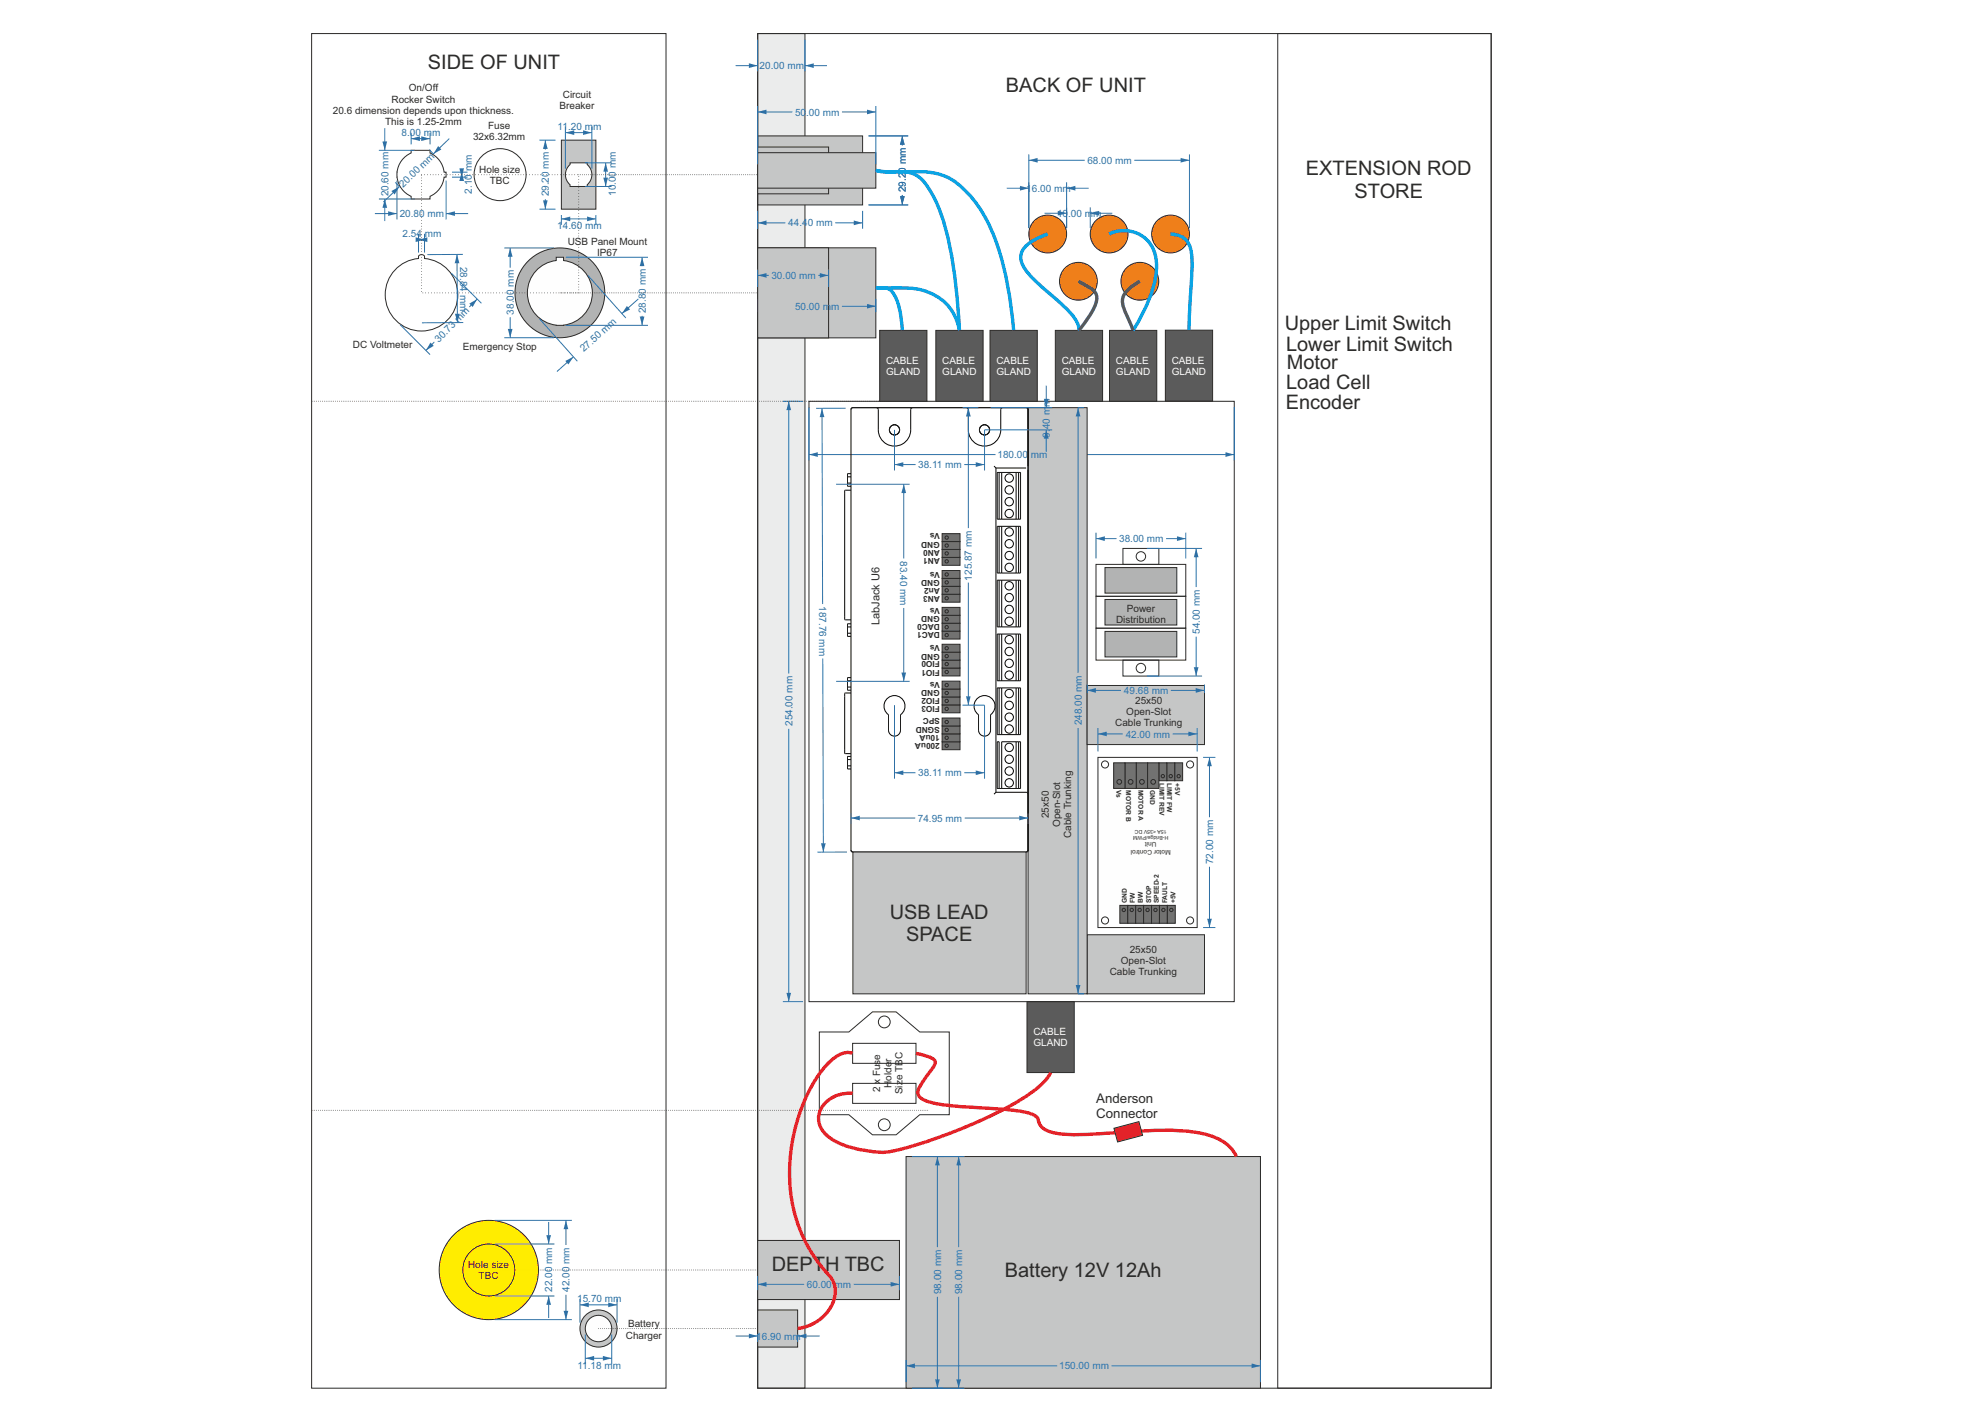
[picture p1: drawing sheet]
<svg xmlns="http://www.w3.org/2000/svg" width="841mm" height="594mm" viewBox="0 0 841 594" stroke-linecap="round" stroke-linejoin="round" font-family="sans-serif">
<g fill="#ef7f1a" stroke="#2b2a29" stroke-width=".42">
<circle cx="443.4" cy="99" r="8"/>
<circle cx="469.4" cy="99" r="8"/>
<circle cx="495.4" cy="99" r="8"/>
<circle cx="456.4" cy="119" r="8"/>
<circle cx="482.4" cy="119" r="8"/>
</g>
<path d="M435.4 77.1v19.4M451.4 77.1v19.4M451.4 79.6h9.4" fill="none" stroke="#2e72a9" stroke-width=".42"/>
<path d="M451.4 79.6l3.8-1v2z" fill="#2e72a9"/>
<path d="M426.1 79.6h9.3" fill="none" stroke="#2e72a9" stroke-width=".42"/>
<path d="M431.7 78.6l3.7 1-3.7 1z" fill="#2e72a9"/>
<path d="M435.4 65.3v31.2M480.1 67.8h23.3M503.4 65.3v31.2" fill="none" stroke="#2e72a9" stroke-width=".42"/>
<path d="M499.7 66.8l3.7 1-3.7 1z" fill="#2e72a9"/>
<path d="M435.4 67.8h23.7" fill="none" stroke="#2e72a9" stroke-width=".42"/>
<path d="M435.4 67.8l3.8-1v2z" fill="#2e72a9"/>
<path d="M451.4 87.7v8.8M461.4 87.7v8.8M461.4 90.2h9.4" fill="none" stroke="#2e72a9" stroke-width=".42"/>
<path d="M461.4 90.2l3.8-1v2z" fill="#2e72a9"/>
<path d="M442.1 90.2h9.3" fill="none" stroke="#2e72a9" stroke-width=".42"/>
<path d="M447.7 89.2l3.7 1-3.7 1z" fill="#2e72a9"/>
<path d="M320.7 14.2h20v573.1h-20z" fill-rule="evenodd" fill="#ebecec" stroke="#2b2a29" stroke-width=".42"/>
<g fill="#c5c6c6" stroke="#2b2a29" stroke-width=".42">
<path d="M320.7 57.5h44.4v29.2h-44.4z" fill-rule="evenodd"/>
<path d="M320.7 104.8h50v38.1h-50z" fill-rule="evenodd"/>
</g>
<path d="M320.7 14.2h310.4v573.1h-310.4z" fill="none" stroke="#2b2a29" stroke-width=".42"/>
<g fill="#c5c6c6" stroke="#2b2a29" stroke-width=".42">
<path d="M460.1 395.5h49.7v25h-49.7z" fill-rule="evenodd"/>
<circle cx="253.3" cy="562.1" r="7.9"/>
</g>
<path d="M342.4 169.8h180v254h-180z" fill="none" stroke="#2b2a29" stroke-width=".42"/>
<path d="M342.4 172.3v22.5M522.4 172.3v22.5M342.4 192.3h78.9" fill="none" stroke="#2e72a9" stroke-width=".42"/>
<path d="M342.4 192.3l3.7-1v2z" fill="#2e72a9"/>
<path d="M444.4 192.3h78" fill="none" stroke="#2e72a9" stroke-width=".42"/>
<path d="M518.7 191.3l3.7 1-3.7 1z" fill="#2e72a9"/>
<path d="M331.3 169.8h8.6M333.8 308.3v115.5M331.3 423.8h8.6" fill="none" stroke="#2e72a9" stroke-width=".42"/>
<path d="M332.8 420h2l-1 3.8z" fill="#2e72a9"/>
<path d="M333.8 169.8v115.2" fill="none" stroke="#2e72a9" stroke-width=".42"/>
<path d="M333.8 169.8l1 3.7h-2z" fill="#2e72a9"/>
<circle cx="206.9" cy="537.3" r="21" fill="#ffed00" stroke="#2b2a29" stroke-width=".42"/>
<path d="M464.7 320.4h42v72h-42z" fill-rule="evenodd" fill="#fefefe" stroke="#2b2a29" stroke-width=".42"/>
<g fill="#727271" stroke="#2b2a29" stroke-width=".42">
<path d="M474 383h3.3v7.6h-3.3z" fill-rule="evenodd"/>
<path d="M477.3 383h3.4v7.6h-3.4z" fill-rule="evenodd"/>
<path d="M480.7 383h3.3v7.6h-3.3z" fill-rule="evenodd"/>
<path d="M484 383h3.4v7.6h-3.4z" fill-rule="evenodd"/>
<path d="M487.4 383h3.3v7.6h-3.3z" fill-rule="evenodd"/>
<path d="M490.7 383h3.4v7.6h-3.4z" fill-rule="evenodd"/>
<path d="M494.1 383h3.3v7.6h-3.3z" fill-rule="evenodd"/>
<circle cx="475.6" cy="385" r=".71"/>
<circle cx="479" cy="385" r=".71"/>
<circle cx="482.4" cy="385" r=".71"/>
<circle cx="485.7" cy="385" r=".71"/>
<circle cx="489.1" cy="385" r=".71"/>
<circle cx="492.4" cy="385" r=".71"/>
<circle cx="495.8" cy="385" r=".71"/>
</g>
<g fill="none" stroke="#2b2a29" stroke-width=".42">
<circle cx="467.7" cy="323.4" r="1.5"/>
<circle cx="503.7" cy="323.4" r="1.5"/>
<circle cx="467.7" cy="389.4" r="1.5"/>
<circle cx="503.7" cy="389.4" r="1.5"/>
</g>
<g fill="#727271" stroke="#2b2a29" stroke-width=".42">
<path d="M497.2 322.7h3.4v7.6h-3.4z" fill-rule="evenodd"/>
<path d="M493.8 322.7h3.4v7.6h-3.4z" fill-rule="evenodd"/>
<path d="M490.5 322.7h3.3v7.6h-3.3z" fill-rule="evenodd"/>
<path d="M485.7 322.7h4.8v10.9h-4.8z" fill-rule="evenodd"/>
<path d="M480.9 322.7h4.8v10.9h-4.8z" fill-rule="evenodd"/>
<path d="M476.1 322.7h4.8v10.9h-4.8z" fill-rule="evenodd"/>
<path d="M471.3 322.7h4.8v10.9h-4.8z" fill-rule="evenodd"/>
<circle cx="498.9" cy="328.4" r=".71"/>
<circle cx="495.5" cy="328.4" r=".71"/>
<circle cx="492.2" cy="328.4" r=".71"/>
<circle cx="488.1" cy="330.8" r="1.01"/>
<circle cx="483.3" cy="330.8" r="1.01"/>
<circle cx="478.5" cy="330.8" r="1.01"/>
<circle cx="473.7" cy="330.8" r="1.01"/>
</g>
<g fill="#c5c6c6" stroke="#2b2a29" stroke-width=".42">
<path d="M435.1 172.5h25v248h-25z" fill-rule="evenodd"/>
<path d="M460.1 290h49.7v25h-49.7z" fill-rule="evenodd"/>
</g>
<path d="M509.2 320.4h5.2M511.9 366.7v25.7M509.2 392.4h5.2" fill="none" stroke="#2e72a9" stroke-width=".42"/>
<path d="M510.9 388.7h2l-1 3.7z" fill="#2e72a9"/>
<path d="M511.9 320.4v25.4" fill="none" stroke="#2e72a9" stroke-width=".42"/>
<path d="M511.9 320.4l1 3.8h-2z" fill="#2e72a9"/>
<path d="M464.7 308v9.9M496.3 310.5h10.4M506.7 308v9.9" fill="none" stroke="#2e72a9" stroke-width=".42"/>
<path d="M503 309.5l3.7 1-3.7 1z" fill="#2e72a9"/>
<path d="M464.7 310.5h10.5" fill="none" stroke="#2e72a9" stroke-width=".42"/>
<path d="M464.7 310.5l3.7-1v2z" fill="#2e72a9"/>
<path d="M456.3 172.5h2.5M456.3 308v112.5h2.5" fill="none" stroke="#2e72a9" stroke-width=".42"/>
<path d="M455.3 416.7h2l-1 3.8z" fill="#2e72a9"/>
<path d="M456.3 172.5v112.2" fill="none" stroke="#2e72a9" stroke-width=".42"/>
<path d="M456.3 172.5l1 3.7h-2z" fill="#2e72a9"/>
<path d="M460.1 289.6v3.6M495.6 292.1h14.2M509.8 289.6v3.6" fill="none" stroke="#2e72a9" stroke-width=".42"/>
<path d="M506.1 291.1l3.7 1-3.7 1z" fill="#2e72a9"/>
<path d="M460.1 292.1h14.4" fill="none" stroke="#2e72a9" stroke-width=".42"/>
<path d="M460.1 292.1l3.8-1v2z" fill="#2e72a9"/>
<g fill="none" stroke="#000" stroke-width=".42">
<path d="M360.4 172.7l.6-.2h73.3l.8 .5v186.7l-.6 .7-73.5 .1-.8-.6v-186.6zM370.9 172.5l.6 .2 .2 .6v8.6a6.9 6.9 0 0 0 6.9 6.8 6.9 6.9 0 0 0 6.9-6.8v-8.6l.2-.6 .6-.2M409 172.5l.6 .2 .2 .6v8.6a6.9 6.9 0 0 0 6.9 6.8 6.9 6.9 0 0 0 6.9-6.8v-8.6l.2-.6 .6-.2M420.7 197.2l.8 .8M421.5 198v137.2M421.5 198h12.8M422.1 199.9h9.9v19.7h-9.9zM422.9 199.9v19.7M424 199.9v19.7M430.1 199.9v19.7M431.1 199.9v19.7M358.7 204.4h1.5"/>
<path d="M358.7 201.7h1.5M360.2 207.4h-2.4l-.3 .2v54.4l.3 .2h2.4M360.2 200.4h-1.5v5.3h1.5M422.1 222.7h9.9v19.7h-9.9zM422.9 222.7v19.7M424 222.7v19.7M430.1 222.7v19.7M431.1 222.7v19.7M422.1 245.5h9.9v19.7h-9.9zM422.9 245.5v19.7M424 245.5v19.7M430.1 245.5v19.7"/>
<path d="M431.1 245.5v19.7M358.7 265.2h1.5M358.7 267.9h1.5M360.2 263.9h-1.5v5.3h1.5M422.1 268.3h9.9v19.7h-9.9zM422.9 268.3v19.7M424 268.3v19.7M430.1 268.3v19.7M431.1 268.3v19.7M358.7 288h1.5M358.7 290.7h1.5M360.2 293.2h-2.4l-.3 .2v25.2l.3 .2h2.4"/>
<path d="M360.2 286.7h-1.5v5.3h1.5M375.4 295.6a4.4 4.4 0 0 1 6.6 .3 4.4 4.4 0 0 1-.9 6.5v6.5a2.54 2.54 0 0 1-2.5 2.5 2.54 2.54 0 0 1-2.5-2.5v-6.5a4.4 4.4 0 0 1-.7-6.8zM413.6 295.6a4.4 4.4 0 0 1 6.5 .3 4.4 4.4 0 0 1-.9 6.5v6.5a2.54 2.54 0 0 1-2.5 2.5 2.54 2.54 0 0 1-2.5-2.5v-6.5a4.4 4.4 0 0 1-.6-6.8zM422.1 291h9.9v19.8h-9.9zM422.9 291v19.8M424 291v19.8M430.1 291v19.8M431.1 291v19.8M430.1 313.8v19.8M431.1 313.8v19.8M358.7 324h1.5M358.7 321.4h1.5"/>
<path d="M360.2 320h-1.5v5.3h1.5M421.5 335.2h12.8l.6 .2 .2 .6M421.5 335.2l-.8 .8M422.9 333.6v-19.8h-.8v19.8h9.9v-19.8h-8v19.8"/>
<circle cx="378.6" cy="181.9" r="2.16"/>
<circle cx="416.7" cy="181.9" r="2.16"/>
<circle cx="427.1" cy="212.3" r="1.78"/>
<circle cx="427.1" cy="217.3" r="1.78"/>
<circle cx="427.1" cy="202.3" r="1.78"/>
<circle cx="427.1" cy="207.3" r="1.78"/>
<circle cx="427.1" cy="235.1" r="1.78"/>
<circle cx="427.1" cy="225.1" r="1.78"/>
<circle cx="427.1" cy="230.1" r="1.78"/>
<circle cx="427.1" cy="247.8" r="1.78"/>
<circle cx="427.1" cy="240.1" r="1.78"/>
<circle cx="427.1" cy="257.8" r="1.78"/>
<circle cx="427.1" cy="252.8" r="1.78"/>
<circle cx="427.1" cy="275.6" r="1.78"/>
<circle cx="427.1" cy="262.8" r="1.78"/>
<circle cx="427.1" cy="270.6" r="1.78"/>
<circle cx="427.1" cy="293.4" r="1.78"/>
<circle cx="427.1" cy="285.6" r="1.78"/>
<circle cx="427.1" cy="280.6" r="1.78"/>
<circle cx="427.1" cy="298.4" r="1.78"/>
<circle cx="427.1" cy="316.2" r="1.78"/>
<circle cx="427.1" cy="308.4" r="1.78"/>
<circle cx="427.1" cy="303.4" r="1.78"/>
<circle cx="427.1" cy="326.2" r="1.78"/>
<circle cx="427.1" cy="331.2" r="1.78"/>
<circle cx="427.1" cy="321.2" r="1.78"/>
</g>
<g fill="#727271" stroke="#2b2a29" stroke-width=".42">
<path d="M398.7 313.8h7.6v3.4h-7.6z" fill-rule="evenodd"/>
<path d="M398.7 310.5h7.6v3.3h-7.6z" fill-rule="evenodd"/>
<path d="M398.7 307.1h7.6v3.4h-7.6z" fill-rule="evenodd"/>
<path d="M398.7 303.8h7.6v3.3h-7.6z" fill-rule="evenodd"/>
<path d="M398.7 298.2h7.6v3.4h-7.6z" fill-rule="evenodd"/>
<path d="M398.7 294.9h7.6v3.3h-7.6z" fill-rule="evenodd"/>
<path d="M398.7 291.5h7.6v3.4h-7.6z" fill-rule="evenodd"/>
<path d="M398.7 288.2h7.6v3.3h-7.6z" fill-rule="evenodd"/>
<path d="M398.7 282.6h7.6v3.4h-7.6z" fill-rule="evenodd"/>
<path d="M398.7 279.3h7.6v3.3h-7.6z" fill-rule="evenodd"/>
<path d="M398.7 275.9h7.6v3.4h-7.6z" fill-rule="evenodd"/>
<path d="M398.7 272.6h7.6v3.3h-7.6z" fill-rule="evenodd"/>
<path d="M398.7 267h7.6v3.4h-7.6z" fill-rule="evenodd"/>
<path d="M398.7 263.7h7.6v3.3h-7.6z" fill-rule="evenodd"/>
<path d="M398.7 260.3h7.6v3.4h-7.6z" fill-rule="evenodd"/>
<path d="M398.7 257h7.6v3.3h-7.6z" fill-rule="evenodd"/>
<path d="M398.7 251.4h7.6v3.4h-7.6z" fill-rule="evenodd"/>
<path d="M398.7 248.1h7.6v3.3h-7.6z" fill-rule="evenodd"/>
<path d="M398.7 244.7h7.6v3.4h-7.6z" fill-rule="evenodd"/>
<path d="M398.7 241.4h7.6v3.3h-7.6z" fill-rule="evenodd"/>
<path d="M398.7 235.8h7.6v3.4h-7.6z" fill-rule="evenodd"/>
<path d="M398.7 232.5h7.6v3.3h-7.6z" fill-rule="evenodd"/>
<path d="M398.7 229.1h7.6v3.4h-7.6z" fill-rule="evenodd"/>
<path d="M398.7 225.8h7.6v3.3h-7.6z" fill-rule="evenodd"/>
<circle cx="400.7" cy="315.5" r=".71"/>
<circle cx="400.7" cy="312.2" r=".71"/>
<circle cx="400.7" cy="308.8" r=".71"/>
<circle cx="400.7" cy="305.5" r=".71"/>
<circle cx="400.7" cy="299.9" r=".71"/>
<circle cx="400.7" cy="296.6" r=".71"/>
<circle cx="400.7" cy="293.2" r=".71"/>
<circle cx="400.7" cy="289.9" r=".71"/>
<circle cx="400.7" cy="284.3" r=".71"/>
<circle cx="400.7" cy="281" r=".71"/>
<circle cx="400.7" cy="277.6" r=".71"/>
<circle cx="400.7" cy="274.3" r=".71"/>
<circle cx="400.7" cy="268.7" r=".71"/>
<circle cx="400.7" cy="265.4" r=".71"/>
<circle cx="400.7" cy="262" r=".71"/>
<circle cx="400.7" cy="258.6" r=".71"/>
<circle cx="400.7" cy="253.1" r=".71"/>
<circle cx="400.7" cy="249.7" r=".71"/>
<circle cx="400.7" cy="246.4" r=".71"/>
<circle cx="400.7" cy="243" r=".71"/>
<circle cx="400.7" cy="237.5" r=".71"/>
<circle cx="400.7" cy="234.1" r=".71"/>
<circle cx="400.7" cy="230.8" r=".71"/>
<circle cx="400.7" cy="227.4" r=".71"/>
</g>
<path d="M361 360.5h73.3v60h-73.3z" fill-rule="evenodd" fill="#c5c6c6" stroke="#2b2a29" stroke-width=".42"/>
<path d="M360.2 344.2v4.4M408.3 346.1h26.8M435.1 344.2v4.4" fill="none" stroke="#2e72a9" stroke-width=".42"/>
<path d="M431.4 345.1l3.7 1-3.7 1z" fill="#2e72a9"/>
<path d="M360.2 346.1h27.2" fill="none" stroke="#2e72a9" stroke-width=".42"/>
<path d="M360.2 346.1l3.7-1v2z" fill="#2e72a9"/>
<path d="M347.9 172.7l.3 82.9M357.9 172.7l-12.5 .1M358.5 360.5h-12.5" fill="none" stroke="#2e72a9" stroke-width=".42"/>
<path d="M347.9 172.7l1 3.8h-2z" fill="#2e72a9"/>
<path d="M348.2 278.6l.3 81.9" fill="none" stroke="#2e72a9" stroke-width=".42"/>
<path d="M347.5 356.8h2l-1 3.7z" fill="#2e72a9"/>
<path d="M353.9 204.9h31.1M382.5 257.2v31.1M353.9 288.3h31.1" fill="none" stroke="#2e72a9" stroke-width=".42"/>
<path d="M381.5 284.5h2l-1 3.8z" fill="#2e72a9"/>
<path d="M382.5 204.9v31.4" fill="none" stroke="#2e72a9" stroke-width=".42"/>
<path d="M382.5 204.9l1 3.7h-2z" fill="#2e72a9"/>
<circle cx="206.9" cy="537.3" r="11" fill="none" stroke="#2b2a29" stroke-width=".42"/>
<path d="M232.2 517v9.3M209.4 526.3h25.3M209.4 548.3h25.3" fill="none" stroke="#2e72a9" stroke-width=".42"/>
<path d="M231.2 522.6h2l-1 3.7z" fill="#2e72a9"/>
<path d="M232.2 548.3v9.3" fill="none" stroke="#2e72a9" stroke-width=".42"/>
<path d="M232.2 548.3l1 3.7h-2z" fill="#2e72a9"/>
<path d="M209.4 516.3h32.6M239.5 516.3v10.4M209.4 558.3h32.6" fill="none" stroke="#2e72a9" stroke-width=".42"/>
<path d="M239.5 516.3l1 3.7h-2z" fill="#2e72a9"/>
<path d="M239.5 547.8v10.5" fill="none" stroke="#2e72a9" stroke-width=".42"/>
<path d="M238.5 554.6h2l-1 3.7z" fill="#2e72a9"/>
<g fill="none" stroke="#2b2a29" stroke-width=".42">
<path d="M174 63.6h8v1.1a10 10 0 0 1 6 8.1h.8v2.1h-.8a10 10 0 0 1-6 8.2v1.1h-8v-1.1a10 10 0 0 1-6-9.2 10 10 0 0 1 6-9.2z"/>
<circle cx="211.7" cy="73.9" r="11"/>
</g>
<path d="M168 76.4v16.5M188.8 76.4v16.5M188.8 90.4h9.3" fill="none" stroke="#2e72a9" stroke-width=".42"/>
<path d="M188.8 90.4l3.7-1v2z" fill="#2e72a9"/>
<path d="M158.7 90.4h9.3" fill="none" stroke="#2e72a9" stroke-width=".42"/>
<path d="M164.3 89.4l3.7 1-3.7 1z" fill="#2e72a9"/>
<path d="M162.9 54.3v9.3M160.4 63.6h15.1M160.4 84.2h15.1" fill="none" stroke="#2e72a9" stroke-width=".42"/>
<path d="M161.9 59.9h2l-1 3.7z" fill="#2e72a9"/>
<path d="M162.9 84.2v9.3" fill="none" stroke="#2e72a9" stroke-width=".42"/>
<path d="M162.9 84.2l1 3.7h-2z" fill="#2e72a9"/>
<path d="M174 56.2v4.9M174 58.7h8M182 56.2v4.9" fill="none" stroke="#2e72a9" stroke-width=".42"/>
<g fill="#2e72a9">
<path d="M174 58.7l3.7-1v2z"/>
<path d="M178.3 57.7l3.7 1-3.7 1z"/>
</g>
<path d="M191.3 74.9h6.6M191.3 72.8h6.6M195.4 72.8v2.1" fill="none" stroke="#2e72a9" stroke-width=".42"/>
<g fill="#2e72a9">
<path d="M195.4 72.8l1 3.8h-2z"/>
<path d="M194.4 71.2h2l-1 3.7z"/>
</g>
<path d="M190.2 58.6l-6.8 6.5M167.3 77.2l1.8 1.8M181.7 63.3l1.8 1.9" fill="none" stroke="#2e72a9" stroke-width=".42"/>
<path d="M185.4 61.8l1.4 1.4-3.4 1.9z" fill="#2e72a9"/>
<path d="M169 79l-6.7 6.4" fill="none" stroke="#2e72a9" stroke-width=".42"/>
<path d="M165.6 80.8l3.4-1.8-2 3.3z" fill="#2e72a9"/>
<path d="M237.6 59.3h14.6v29.2h-14.6z" fill-rule="evenodd" fill="#c5c6c6" stroke="#2b2a29" stroke-width=".42"/>
<path d="M241.3 68.9h7.2v.7a5.6 5.6 0 0 1 0 8.6v.7h-1.6h-5.6v-.7a5.6 5.6 0 0 1 0-8.6z" fill-rule="evenodd" fill="#fefefe" stroke="#2b2a29" stroke-width=".42"/>
<path d="M239.3 53.6v17.8M239.3 56.1h11.2M250.5 53.6v17.8" fill="none" stroke="#2e72a9" stroke-width=".42"/>
<g fill="#2e72a9">
<path d="M239.3 56.1l3.7-1v2z"/>
<path d="M246.8 55.1l3.7 1-3.7 1z"/>
</g>
<path d="M247.6 78.9h11.3M247.6 68.9h11.3M256.4 68.9v10" fill="none" stroke="#2e72a9" stroke-width=".42"/>
<g fill="#2e72a9">
<path d="M256.4 68.9l1 3.7h-2z"/>
<path d="M255.4 75.2h2l-1 3.7z"/>
</g>
<path d="M228.3 59.3h6.8M228.3 88.5h6.8M230.8 84.3v4.2" fill="none" stroke="#2e72a9" stroke-width=".42"/>
<path d="M229.8 84.8h2l-1 3.7z" fill="#2e72a9"/>
<path d="M230.8 59.3v4" fill="none" stroke="#2e72a9" stroke-width=".42"/>
<path d="M230.8 59.3l1 3.7h-2z" fill="#2e72a9"/>
<path d="M237.6 91v4.1M237.6 92.6h14.6M252.2 91v4.1" fill="none" stroke="#2e72a9" stroke-width=".42"/>
<g fill="#2e72a9">
<path d="M237.6 92.6l3.7-1v2z"/>
<path d="M248.5 91.6l3.7 1-3.7 1z"/>
</g>
<path d="M167.1 114.2a15.3 15.3 0 0 1 10-4.8v-.9a1.42 1.42 0 0 1 1.3-.8 1.42 1.42 0 0 1 1.3 .8v.9a15.4 15.4 0 0 1 13.4 19.9 15.4 15.4 0 0 1-22.4 8.7 15.4 15.4 0 0 1-3.6-23.8z" fill="none" stroke="#2b2a29" stroke-width=".42"/>
<path d="M191 115.6l12.8 12.7M169.3 137.3l12.7 12.7M202 126.5l-3.3 3.4" fill="none" stroke="#2e72a9" stroke-width=".42"/>
<path d="M198.6 128.5l3.4-2-1.9 3.4z" fill="#2e72a9"/>
<path d="M183.8 144.7l-3.5 3.6" fill="none" stroke="#2e72a9" stroke-width=".42"/>
<path d="M182.2 144.9l1.4 1.4-3.3 2z" fill="#2e72a9"/>
<path d="M177.1 98.9v8M179.7 98.9v8M177.1 101.4h2.6" fill="none" stroke="#2e72a9" stroke-width=".42"/>
<g fill="#2e72a9">
<path d="M177.1 101.4l3.8-1v2z"/>
<path d="M175.9 100.4l3.8 1-3.8 1z"/>
</g>
<path d="M193.4 107.6l.2 28.9M195.9 107.6l-15 .1M196.1 136.5l-17.5 .1" fill="none" stroke="#2e72a9" stroke-width=".42"/>
<g fill="#2e72a9">
<path d="M193.4 107.6l1 3.8h-2z"/>
<path d="M192.6 132.8l2-.1-1 3.8z"/>
</g>
<circle cx="237" cy="123.9" r="19" fill="#b2b3b3" stroke="#2b2a29" stroke-width=".42"/>
<path d="M227.2 114.2l2-1.7 2.3-1.2 3.9-1.1v-1.4h3.1v1.4a13.8 13.8 0 0 1 11.5 18.2 13.8 13.8 0 0 1-20.3 7.2 13.8 13.8 0 0 1-2.5-21.4z" fill-rule="evenodd" fill="#fefefe" stroke="#2b2a29" stroke-width=".42"/>
<path d="M239.5 108.8h34.8M239.5 137.6h34.8M271.8 133.6v4" fill="none" stroke="#2e72a9" stroke-width=".42"/>
<path d="M270.8 133.9h2l-1 3.7z" fill="#2e72a9"/>
<path d="M271.8 108.8v3.8" fill="none" stroke="#2e72a9" stroke-width=".42"/>
<path d="M271.8 108.8l1 3.8h-2z" fill="#2e72a9"/>
<path d="M248.9 116.6l16 17.9M228.4 134.9l16 17.9M242.7 151l-7 6.2" fill="none" stroke="#2e72a9" stroke-width=".42"/>
<path d="M239.2 152.7l3.5-1.7-2.1 3.2z" fill="#2e72a9"/>
<path d="M270.2 126.5l-7 6.2" fill="none" stroke="#2e72a9" stroke-width=".42"/>
<path d="M265.3 129.4l1.4 1.5-3.5 1.8z" fill="#2e72a9"/>
<path d="M213.4 104.9h21.1M215.9 134.2v8.7M213.4 142.9h21.1" fill="none" stroke="#2e72a9" stroke-width=".42"/>
<path d="M214.9 139.2h2l-1 3.7z" fill="#2e72a9"/>
<path d="M215.9 104.9v8.3" fill="none" stroke="#2e72a9" stroke-width=".42"/>
<path d="M215.9 104.9l1 3.7h-2z" fill="#2e72a9"/>
<path d="M463.9 238.8h38v13.5h-38zM463.9 252.3h38v13.5h-38zM463.9 265.8h38v13.5h-38z" fill="none" stroke="#2b2a29" stroke-width=".42"/>
<g fill="#b2b3b3" stroke="#2b2a29" stroke-width=".42">
<path d="M467.7 240.1h30.4v10.8h-30.4z" fill-rule="evenodd"/>
<path d="M467.7 253.6h30.4v10.8h-30.4z" fill-rule="evenodd"/>
<path d="M467.7 267.1h30.4v10.8h-30.4z" fill-rule="evenodd"/>
</g>
<g fill="none" stroke="#2b2a29" stroke-width=".42">
<path d="M475.3 232h15.2v6.8h-15.2zM475.3 279.3h15.2v6.7h-15.2z"/>
<circle cx="482.9" cy="235.4" r="2"/>
<circle cx="482.9" cy="282.7" r="2"/>
</g>
<path d="M485.4 232h23.4M506.3 232v16.4M485.4 286h23.4" fill="none" stroke="#2e72a9" stroke-width=".42"/>
<path d="M506.3 232l1 3.8h-2z" fill="#2e72a9"/>
<path d="M506.3 269.3v16.7" fill="none" stroke="#2e72a9" stroke-width=".42"/>
<path d="M505.3 282.3h2l-1 3.7z" fill="#2e72a9"/>
<path d="M463.9 225.4v10.9M463.9 227.9h8.7M501.9 225.4v10.9" fill="none" stroke="#2e72a9" stroke-width=".42"/>
<path d="M463.9 227.9l3.7-1v2z" fill="#2e72a9"/>
<path d="M493.5 227.9h8.4" fill="none" stroke="#2e72a9" stroke-width=".42"/>
<path d="M498.2 226.9l3.7 1-3.7 1z" fill="#2e72a9"/>
<path d="M378.6 181.9v17.2M408.2 196.6h8.5M416.7 181.9v17.2" fill="none" stroke="#2e72a9" stroke-width=".42"/>
<path d="M413 195.6l3.7 1-3.7 1z" fill="#2e72a9"/>
<path d="M378.6 196.6h8.9" fill="none" stroke="#2e72a9" stroke-width=".42"/>
<path d="M378.6 196.6l3.7-1v2z" fill="#2e72a9"/>
<path d="M419.2 172.5h26.1M442.8 163.1v9.4M416.7 181.9h28.6" fill="none" stroke="#2e72a9" stroke-width=".42"/>
<path d="M441.8 168.7h2l-1 3.8z" fill="#2e72a9"/>
<path d="M442.8 181.9v9.3" fill="none" stroke="#2e72a9" stroke-width=".42"/>
<path d="M442.8 181.9l1 3.7h-2z" fill="#2e72a9"/>
<path d="M378.6 298.3v31.1M416.7 298.3v31.1M408.2 326.9h8.5" fill="none" stroke="#2e72a9" stroke-width=".42"/>
<path d="M413 325.9l3.7 1-3.7 1z" fill="#2e72a9"/>
<path d="M378.6 326.9h8.9" fill="none" stroke="#2e72a9" stroke-width=".42"/>
<path d="M378.6 326.9l3.7-1v2z" fill="#2e72a9"/>
<path d="M407.4 172.5h6.8M409.9 172.5v50.9M407.4 298.3h9.3" fill="none" stroke="#2e72a9" stroke-width=".42"/>
<path d="M409.9 172.5l1 3.7h-2z" fill="#2e72a9"/>
<path d="M409.9 246.5v51.8" fill="none" stroke="#2e72a9" stroke-width=".42"/>
<path d="M408.9 294.6h2l-1 3.7z" fill="#2e72a9"/>
<path d="M383.5 489.3h150v98h-150z" fill-rule="evenodd" fill="#c5c6c6" stroke="#2b2a29" stroke-width=".42"/>
<path d="M383.5 575.4v9.4M470.5 577.9h63M533.5 575.4v9.4" fill="none" stroke="#2e72a9" stroke-width=".42"/>
<path d="M529.8 576.9l3.7 1-3.7 1z" fill="#2e72a9"/>
<path d="M383.5 577.9h63.9" fill="none" stroke="#2e72a9" stroke-width=".42"/>
<path d="M383.5 577.9l3.7-1v2z" fill="#2e72a9"/>
<path d="M386 489.3h13.3M396.8 489.3v38.4M386 587.3h13.3" fill="none" stroke="#2e72a9" stroke-width=".42"/>
<path d="M396.8 489.3l1 3.7h-2z" fill="#2e72a9"/>
<path d="M396.8 548.6v38.7" fill="none" stroke="#2e72a9" stroke-width=".42"/>
<path d="M395.8 583.6h2l-1 3.7z" fill="#2e72a9"/>
<path d="M178.4 73.9h66.5v50h-66.5z" fill="none" stroke="#2b2a29" stroke-width=".42" stroke-dasharray=".2 1" stroke-linecap="butt"/>
<g fill="none" stroke="#2b2a29" stroke-width=".42">
<path d="M346.8 436.6h12.5l10-8.5h10l10 8.5h12.5v35h-12.5l-10 8.5h-10l-10-8.5h-12.5zM360.9 441.4h26.8v8.5h-26.8zM360.9 458.3h26.8v8.5h-26.8z"/>
<circle cx="374.3" cy="432.4" r="2.5"/>
<circle cx="374.3" cy="475.9" r="2.5"/>
</g>
<circle cx="253.3" cy="562.1" r="5.6" fill="#fefefe" stroke="#2b2a29" stroke-width=".42"/>
<path d="M247.7 564.6v12.6M247.7 574.7h11.2M258.9 564.6v12.6" fill="none" stroke="#2e72a9" stroke-width=".42"/>
<g fill="#2e72a9">
<path d="M247.7 574.7l3.8-1v2z"/>
<path d="M255.2 573.7l3.7 1-3.7 1z"/>
</g>
<path d="M245.5 549.6v10M245.5 552.1h15.7M261.2 549.6v10" fill="none" stroke="#2e72a9" stroke-width=".42"/>
<g fill="#2e72a9">
<path d="M245.5 552.1l3.7-1v2z"/>
<path d="M257.4 551.1l3.8 1-3.8 1z"/>
</g>
<path d="M131.9 14.2h150v573.1h-150zM540.8 14.2h90.3v573.1h-90.3z" fill="none" stroke="#2b2a29" stroke-width=".42"/>
<path d="M244.9 73.9h75.8M237 123.9h83.7M392.8 169.8h-260.9M392.8 469.8h-260.9M206.9 537.3h113.8M253.3 562.1h67.4" fill="none" stroke="#2b2a29" stroke-width=".42" stroke-dasharray=".2 .6" stroke-linecap="butt"/>
<g fill="#c5c6c6" stroke="#2b2a29" stroke-width=".42">
<path d="M320.7 554.2h16.9v15.7h-16.9z" fill-rule="evenodd"/>
<path d="M320.7 524.8h60v25h-60z" fill-rule="evenodd"/>
</g>
<path d="M320.7 564.6v3.1M337.6 564.6v3.1M337.6 565.2h9.3" fill="none" stroke="#2e72a9" stroke-width=".42"/>
<path d="M337.6 565.2l3.7-1v2z" fill="#2e72a9"/>
<path d="M311.4 565.2h9.3" fill="none" stroke="#2e72a9" stroke-width=".42"/>
<path d="M317 564.2l3.7 1-3.7 1z" fill="#2e72a9"/>
<path d="M320.7 539.8v6.1M380.7 539.8v6.1M361.3 543.4h19.4" fill="none" stroke="#2e72a9" stroke-width=".42"/>
<path d="M377 542.4l3.7 1-3.7 1z" fill="#2e72a9"/>
<path d="M320.7 543.4h19.7" fill="none" stroke="#2e72a9" stroke-width=".42"/>
<path d="M320.7 543.4l3.7-1v2z" fill="#2e72a9"/>
<path d="M320.7 126.4v5.7M356.4 129.6h14.3M370.7 126.4v5.7" fill="none" stroke="#2e72a9" stroke-width=".42"/>
<path d="M367 128.6l3.7 1-3.7 1z" fill="#2e72a9"/>
<path d="M320.7 129.6h14.7" fill="none" stroke="#2e72a9" stroke-width=".42"/>
<path d="M320.7 129.6l3.7-1v2z" fill="#2e72a9"/>
<g fill="#c5c6c6" stroke="#2b2a29" stroke-width=".42">
<path d="M320.7 104.8h30v38.1h-30z" fill-rule="evenodd"/>
<path d="M320.7 62.2h30v19.8h-30z" fill-rule="evenodd"/>
</g>
<path d="M320.7 114v7.4M346.4 116.5h4.3M350.7 114v7.4" fill="none" stroke="#2e72a9" stroke-width=".42"/>
<path d="M347 115.5l3.7 1-3.7 1z" fill="#2e72a9"/>
<path d="M320.7 116.5h4.7" fill="none" stroke="#2e72a9" stroke-width=".42"/>
<path d="M320.7 116.5l3.7-1v2z" fill="#2e72a9"/>
<path d="M320.7 64.6h50v15h-50z" fill-rule="evenodd" fill="#c5c6c6" stroke="#2b2a29" stroke-width=".42"/>
<path d="M320.7 44.9v24.7M356.4 47.4h14.3M370.7 44.9v24.7" fill="none" stroke="#2e72a9" stroke-width=".42"/>
<path d="M367 46.4l3.7 1-3.7 1z" fill="#2e72a9"/>
<path d="M320.7 47.4h14.7" fill="none" stroke="#2e72a9" stroke-width=".42"/>
<path d="M320.7 47.4l3.7-1v2z" fill="#2e72a9"/>
<path d="M320.7 89.2v7.6M353.5 94.3h11.6M365.1 89.2v7.6" fill="none" stroke="#2e72a9" stroke-width=".42"/>
<path d="M361.4 93.3l3.7 1-3.7 1z" fill="#2e72a9"/>
<path d="M320.7 94.3h11.7" fill="none" stroke="#2e72a9" stroke-width=".42"/>
<path d="M320.7 94.3l3.7-1v2z" fill="#2e72a9"/>
<path d="M367.6 57.5h16.8M367.6 86.7h16.8M381.9 82.5v4.2" fill="none" stroke="#2e72a9" stroke-width=".42"/>
<path d="M380.9 83h2l-1 3.7z" fill="#2e72a9"/>
<path d="M381.9 57.5v4" fill="none" stroke="#2e72a9" stroke-width=".42"/>
<path d="M381.9 57.5l1 3.7h-2z" fill="#2e72a9"/>
<path d="M320.7 16.7v13.6M340.7 16.7v13.6M340.7 27.8h9.3" fill="none" stroke="#2e72a9" stroke-width=".42"/>
<path d="M340.7 27.8l3.7-1v2z" fill="#2e72a9"/>
<path d="M311.4 27.8h9.3" fill="none" stroke="#2e72a9" stroke-width=".42"/>
<path d="M317 26.8l3.7 1-3.7 1z" fill="#2e72a9"/>
<g fill="#5b5b5b" stroke="#2b2a29" stroke-width=".42">
<path d="M372.3 139.8h20v30h-20z" fill-rule="evenodd"/>
<path d="M396.1 139.8h20v30h-20z" fill-rule="evenodd"/>
<path d="M419 139.8h20v30h-20z" fill-rule="evenodd"/>
<path d="M446.7 139.8h20v30h-20z" fill-rule="evenodd"/>
<path d="M469.6 139.8h20v30h-20z" fill-rule="evenodd"/>
<path d="M493.2 139.7h20v30h-20z" fill-rule="evenodd"/>
<path d="M434.7 423.8h20v30h-20z" fill-rule="evenodd"/>
</g>
<path d="M367.6 57.5h16.8M367.6 86.7h16.8M381.9 82.5v4.2" fill="none" stroke="#2e72a9" stroke-width=".42"/>
<path d="M380.9 83h2l-1 3.7z" fill="#2e72a9"/>
<path d="M381.9 57.5v4" fill="none" stroke="#2e72a9" stroke-width=".42"/>
<path d="M381.9 57.5l1 3.7h-2z" fill="#2e72a9"/>
<path d="M443.4 99a21.4 21.4 0 0 0-10.1 6.1 6.8 6.8 0 0 0 .4 8.5 89 89 0 0 0 14.7 14.2l2 1.8a15.5 15.5 0 0 1 6.3 10.2M469.4 99a13.8 13.8 0 0 1 20.1 12.4 41.1 41.1 0 0 1-5.1 19.6l-4.8 8.8M495.4 99a8.3 8.3 0 0 1 8.9 8.2 157.1 157.1 0 0 1-.7 22.8l-.4 9.7M381.9 139.7a31.4 31.4 0 0 0-4.2-16.1 5.5 5.5 0 0 0-5.6-1.7l-1.4-.2 7.6 .1a30.6 30.6 0 0 1 19 4.1 20.5 20.5 0 0 1 8.8 13.8 183.8 183.8 0 0 0-7.9-49.4 40.3 40.3 0 0 0-8.9-15.2 15.4 15.4 0 0 0-11.9-2.4h-4.1l-2.6-.6a111 111 0 0 0 18.8 .5 24.7 24.7 0 0 1 19.4 8.4 66.3 66.3 0 0 1 15.8 31.3 177.4 177.4 0 0 1 4.3 27.4" fill="none" stroke="#00a0e3" stroke-width="1.4" stroke-linecap="butt"/>
<path d="M456.4 119a20.4 20.4 0 0 1 7.3 4.9 7.2 7.2 0 0 1-1 7.1l-2.4 3.9-3.6 4.9M482.4 119a12.6 12.6 0 0 0-7.3 7.7 21.5 21.5 0 0 0 3.2 9.8l1.3 3.3" fill="none" stroke="#393185" stroke-width="1.4" stroke-linecap="butt"/>
<path d="M395 489.3h13.3M405.8 489.3v38.4M395 587.3h13.3" fill="none" stroke="#2e72a9" stroke-width=".42"/>
<path d="M405.8 489.3l1 3.7h-2z" fill="#2e72a9"/>
<path d="M405.8 548.6v38.7" fill="none" stroke="#2e72a9" stroke-width=".42"/>
<path d="M404.8 583.6h2l-1 3.7z" fill="#2e72a9"/>
<path d="M360.9 445.6a8.3 8.3 0 0 0-8.2 2.3 56.3 56.3 0 0 0-15.8 28 68.1 68.1 0 0 0 6.3 53.5l3.5 5.2a21.7 21.7 0 0 1 6.4 8.8 15.1 15.1 0 0 1-8.2 16.3 19.3 19.3 0 0 1-7.3 2.4M387.7 445.6l5.4 1.5a3.2 3.2 0 0 1 2.7 2.5l-1 2.2a45.5 45.5 0 0 0-6.3 10 4 4 0 0 0 3.4 3.9 88.1 88.1 0 0 0 22.4 2.9 98.6 98.6 0 0 1 22.1 2.6 4.5 4.5 0 0 1 3.6 4.4 10.3 10.3 0 0 0 8.4 4.1 163.1 163.1 0 0 0 29.5-.9l4.9-.3a98 98 0 0 1 27 1.3 19.1 19.1 0 0 1 13.5 9.5M444.7 453.8a32.2 32.2 0 0 1-12.6 11.4 203.3 203.3 0 0 1-55.9 22.1 45.8 45.8 0 0 1-23.6-5 10 10 0 0 1-5.7-11.8 13.2 13.2 0 0 1 14-7.9" fill="none" stroke="#e31e24" stroke-width="1.4" stroke-linecap="butt"/>
<path d="M471.5 477.3l10.5-2.8 1.6 5.8-10.6 2.8z" fill-rule="evenodd" fill="#e31e24" stroke="#2b2a29" stroke-width=".42"/>
<g font-size="8.5" fill="#2b2a29">
<text x="181.1" y="29.2">SIDE OF UNIT</text>
<text x="425.8" y="38.7">BACK OF UNIT</text>
<text x="552.7" y="74.2">EXTENSION ROD</text>
<text x="573.3" y="83.7">STORE</text>
<text x="543.8" y="139.8">Upper Limit Switch</text>
<text x="544.3" y="148.5">Lower Limit Switch</text>
<text x="544.6" y="155.9">Motor</text>
<text x="544.3" y="164.6">Load Cell</text>
<text x="544.2" y="173">Encoder</text>
<text x="376.6" y="388.8">USB LEAD</text>
<text x="383.5" y="398.2">SPACE</text>
<text x="326.6" y="537.9">DEPTH TBC</text>
<text x="425.3" y="540.5">Battery 12V 12Ah</text>
</g>
<g font-size="5.6" fill="#2b2a29">
<text x="464" y="466.6">Anderson</text>
<text x="464" y="472.9">Connector</text>
</g>
<text font-size="4.7" fill="#2b2a29" x="372.3" y="264.6" transform="rotate(-90 372.3 264.6)">LabJack U6</text>
<g font-size="4.2" fill="#2e72a9">
<text x="321.5" y="29.3">20.00 mm</text>
<text x="336.5" y="48.9">50.00 mm</text>
<text x="170" y="57.4">8.00 mm</text>
<text x="236" y="54.8">11.20 mm</text>
<text x="460.2" y="69.3">68.00 mm</text>
<text x="164.4" y="83.1" transform="rotate(-90 164.4 83.1)">20.60 mm</text>
<text x="170.6" y="79.5" transform="rotate(-44 170.6 79.5)">20.00 mm</text>
<text x="199.7" y="81.9" transform="rotate(-90 199.7 81.9)">2.10 mm</text>
<text x="232.3" y="83.1" transform="rotate(-90 232.3 83.1)">29.20 mm</text>
<text x="260.7" y="82.9" transform="rotate(-90 260.7 82.9)">10.00 mm</text>
<text x="383.4" y="81.3" transform="rotate(-90 383.4 81.3)">29.20 mm</text>
<text x="434.4" y="81.2">16.00 mm</text>
<text x="169.2" y="91.9">20.80 mm</text>
<text x="333.6" y="95.8">44.40 mm</text>
<text x="447.4" y="91.7">10.00 mm</text>
<text x="170.4" y="100.1">2.54 mm</text>
<text x="235.9" y="96.9">14.60 mm</text>
<text x="194.7" y="112.8" transform="rotate(90 194.7 112.8)">28.84 mm</text>
<text x="326.5" y="118">30.00 mm</text>
<text x="336.5" y="131.1">50.00 mm</text>
<text x="217.5" y="133.1" transform="rotate(-90 217.5 133.1)">38.00 mm</text>
<text x="273.3" y="132.5" transform="rotate(-90 273.3 132.5)">28.80 mm</text>
<text x="185.7" y="145" transform="rotate(-45 185.7 145)">30.73 mm</text>
<text x="247.1" y="149.1" transform="rotate(-42 247.1 149.1)">27.50 mm</text>
<text x="444.3" y="185.2" transform="rotate(-90 444.3 185.2)">9.40 mm</text>
<text x="422.2" y="193.8">180.00 mm</text>
<text x="388.6" y="198.1">38.11 mm</text>
<text x="473.7" y="229.4">38.00 mm</text>
<text x="381" y="237.4" transform="rotate(90 381 237.4)">83.40 mm</text>
<text x="411.4" y="245.6" transform="rotate(-90 411.4 245.6)">125.87 mm</text>
<text x="346.7" y="256.4" transform="rotate(90 346.7 256.4)">187.76 mm</text>
<text x="507.8" y="268.2" transform="rotate(-90 507.8 268.2)">54.00 mm</text>
<text x="475.7" y="293.6">49.68 mm</text>
<text x="335.4" y="307.2" transform="rotate(-90 335.4 307.2)">254.00 mm</text>
<text x="457.8" y="306.9" transform="rotate(-90 457.8 306.9)">248.00 mm</text>
<text x="476.5" y="312">42.00 mm</text>
<text x="388.6" y="328.5">38.11 mm</text>
<text x="388.5" y="347.6">74.95 mm</text>
<text x="513.4" y="365.6" transform="rotate(-90 513.4 365.6)">72.00 mm</text>
<text x="341.5" y="544.9">60.00 mm</text>
<text x="233.7" y="546.5" transform="rotate(-90 233.7 546.5)">22.00 mm</text>
<text x="241.1" y="546.6" transform="rotate(-90 241.1 546.6)">42.00 mm</text>
<text x="244.3" y="550.8">15.70 mm</text>
<text x="398.3" y="547.5" transform="rotate(-90 398.3 547.5)">98.00 mm</text>
<text x="407.3" y="547.5" transform="rotate(-90 407.3 547.5)">98.00 mm</text>
<text x="320.1" y="566.8">16.90 mm</text>
<text x="244.4" y="579">11.18 mm</text>
<text x="448.3" y="579.4">150.00 mm</text>
</g>
<g font-size="4.2" fill="#2b2a29">
<text x="173" y="38.7">On/Off</text>
<text x="238.2" y="41.5">Circuit</text>
<text x="165.7" y="43.4">Rocker Switch</text>
<text x="236.8" y="46.2">Breaker</text>
<text x="140.9" y="48.1">20.6 dimension depends upon thickness.</text>
<text x="163" y="52.9">This is 1.25-2mm</text>
<text x="200.2" y="59.2">32x6.32mm</text>
<text x="206.6" y="54.5">Fuse</text>
<text x="202.9" y="73">Hole size</text>
<text x="207.3" y="77.7">TBC</text>
<text x="240.3" y="103.5">USB Panel Mount</text>
<text x="252.8" y="108.3">IP67</text>
<text x="149.4" y="147.4">DC Voltmeter</text>
<text x="195.9" y="147.9">Emergency Stop</text>
<text x="472.3" y="263.8">Distribution</text>
<text x="476.9" y="259">Power</text>
<text x="480.5" y="297.8">25x50</text>
<text x="476.7" y="302.5">Open-Slot</text>
<text x="472" y="307.2">Cable Trunking</text>
<text x="444" y="346.1" transform="rotate(-90 444 346.1)">25x50</text>
<text x="448.7" y="349.9" transform="rotate(-90 448.7 349.9)">Open-Slot</text>
<text x="453.4" y="354.6" transform="rotate(-90 453.4 354.6)">Cable Trunking</text>
<text x="474.4" y="408">Open-Slot</text>
<text x="478.2" y="403.2">25x50</text>
<text x="469.7" y="412.7">Cable Trunking</text>
<text x="377.3" y="460.3" transform="rotate(-90 377.3 460.3)">Holder</text>
<text x="372.5" y="462.2" transform="rotate(-90 372.5 462.2)">2 x Fuse</text>
<text x="382" y="463" transform="rotate(-90 382 463)">Size TBC</text>
<text x="198.1" y="536.4">Hole size</text>
<text x="202.6" y="541.2">TBC</text>
<text x="265.8" y="561.6">Battery</text>
<text x="264.9" y="566.3">Charger</text>
</g>
<g font-size="4.2" fill="#fefefe">
<text x="375" y="153.9">CABLE</text>
<text x="398.8" y="153.9">CABLE</text>
<text x="421.7" y="153.9">CABLE</text>
<text x="449.4" y="153.9">CABLE</text>
<text x="472.3" y="153.9">CABLE</text>
<text x="495.9" y="153.8">CABLE</text>
<text x="375" y="158.7">GLAND</text>
<text x="398.8" y="158.7">GLAND</text>
<text x="421.7" y="158.7">GLAND</text>
<text x="449.4" y="158.7">GLAND</text>
<text x="472.3" y="158.7">GLAND</text>
<text x="495.9" y="158.6">GLAND</text>
<text x="437.4" y="437.9">CABLE</text>
<text x="437.4" y="442.7">GLAND</text>
</g>
<g font-size="3.5" fill="#2b2a29">
<text x="397.8" y="225.7" transform="rotate(-180 397.8 225.7)">Vs</text>
<text x="397.7" y="229.3" transform="rotate(-180 397.7 229.3)">GND</text>
<text x="397.8" y="232.7" transform="rotate(-180 397.8 232.7)">AN0</text>
<text x="397.8" y="236.1" transform="rotate(-180 397.8 236.1)">AN1</text>
<text x="397.7" y="245.5" transform="rotate(-180 397.7 245.5)">GND</text>
<text x="397.8" y="241.9" transform="rotate(-180 397.8 241.9)">Vs</text>
<text x="397.8" y="248.9" transform="rotate(-180 397.8 248.9)">An2</text>
<text x="397.8" y="252.3" transform="rotate(-180 397.8 252.3)">AN3</text>
<text x="397.8" y="257.1" transform="rotate(-180 397.8 257.1)">Vs</text>
<text x="397.7" y="260.7" transform="rotate(-180 397.7 260.7)">GND</text>
<text x="397.8" y="264.1" transform="rotate(-180 397.8 264.1)">DAC0</text>
<text x="397.8" y="267.5" transform="rotate(-180 397.8 267.5)">DAC1</text>
<text x="397.8" y="272.9" transform="rotate(-180 397.8 272.9)">Vs</text>
<text x="397.7" y="276.5" transform="rotate(-180 397.7 276.5)">GND</text>
<text x="397.8" y="279.9" transform="rotate(-180 397.8 279.9)">FIO0</text>
<text x="397.8" y="283.3" transform="rotate(-180 397.8 283.3)">FIO1</text>
<text x="397.7" y="292.1" transform="rotate(-180 397.7 292.1)">GND</text>
<text x="397.8" y="288.5" transform="rotate(-180 397.8 288.5)">Vs</text>
<text x="397.8" y="295.4" transform="rotate(-180 397.8 295.4)">FIO2</text>
<text x="397.8" y="298.9" transform="rotate(-180 397.8 298.9)">FIO3</text>
<text x="397.8" y="303.9" transform="rotate(-180 397.8 303.9)">SPC</text>
<text x="397.7" y="307.5" transform="rotate(-180 397.7 307.5)">SGND</text>
<text x="397.8" y="310.8" transform="rotate(-180 397.8 310.8)">10uA</text>
<text x="397.8" y="314.3" transform="rotate(-180 397.8 314.3)">200uA</text>
</g>
<g font-size="2.8" fill="#2b2a29">
<text x="472.6" y="334.2" transform="rotate(90 472.6 334.2)">Vs</text>
<text x="476.7" y="334.4" transform="rotate(90 476.7 334.4)">MOTOR B</text>
<text x="481.8" y="334.1" transform="rotate(90 481.8 334.1)">MOTOR A</text>
<text x="486.8" y="334.1" transform="rotate(90 486.8 334.1)">GND</text>
<text x="490.7" y="331.2" transform="rotate(90 490.7 331.2)">LIMIT REV</text>
<text x="494" y="331.2" transform="rotate(90 494 331.2)">LIMIT FW</text>
<text x="497.4" y="331.2" transform="rotate(90 497.4 331.2)">+5V</text>
<text x="489.6" y="356.4" transform="rotate(-180 489.6 356.4)">Unit</text>
<text x="495.5" y="359.5" transform="rotate(-180 495.5 359.5)">Motor Control</text>
<text x="476.9" y="382.1" transform="rotate(-90 476.9 382.1)">GND</text>
<text x="480.3" y="382.1" transform="rotate(-90 480.3 382.1)">FW</text>
<text x="483.7" y="382" transform="rotate(-90 483.7 382)">BW</text>
<text x="487.3" y="382.1" transform="rotate(-90 487.3 382.1)">STOP</text>
<text x="490.5" y="382.1" transform="rotate(-90 490.5 382.1)">SPEED-2</text>
<text x="493.9" y="382.1" transform="rotate(-90 493.9 382.1)">FAULT</text>
<text x="497.5" y="382.1" transform="rotate(-90 497.5 382.1)">+5V</text>
</g>
<g font-size="2.2" fill="#2b2a29">
<text x="493.9" y="351.3" transform="rotate(-180 493.9 351.3)">15A &lt;35V DC</text>
<text x="494.5" y="353.8" transform="rotate(-180 494.5 353.8)">H-Bridge/PWM</text>
</g>
</svg>
